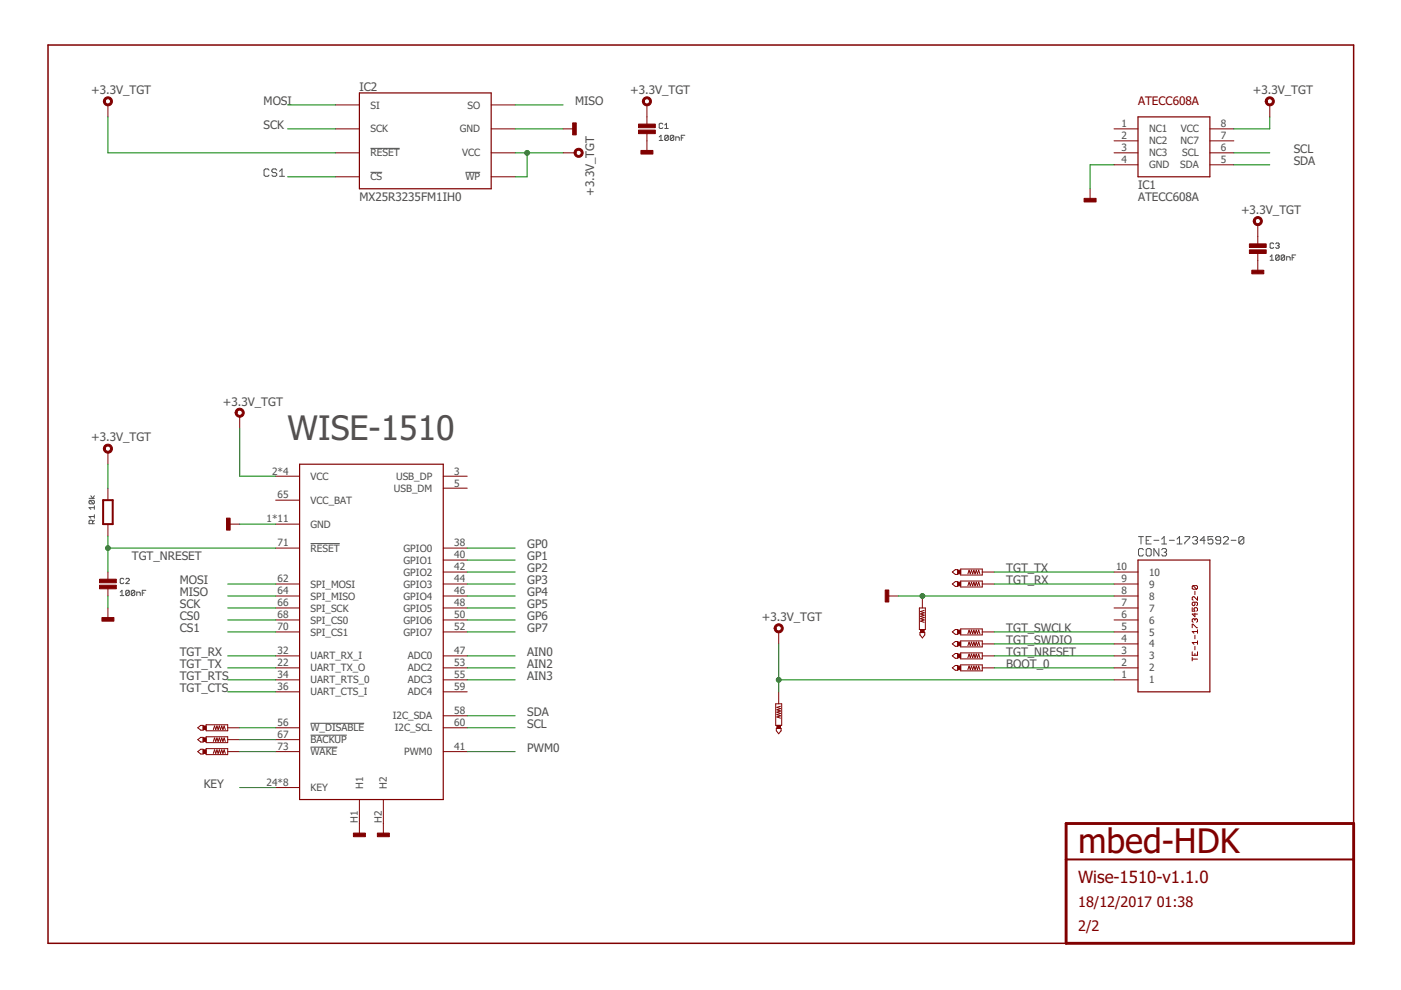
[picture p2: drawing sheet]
<svg xmlns="http://www.w3.org/2000/svg" width="297mm" height="210mm" viewBox="0 0 297 210" stroke-linecap="round" stroke-linejoin="round" font-family="sans-serif">
<g fill="none" stroke="#505050" stroke-width=".21">
<path d="M57 36.1l-.2-.3h-.5l-.3 .3v1l.3 .3h.5l.2-.3M58.7 36.1l-.3-.3h-.5l-.3 .3v.2l.3 .3h.5l.3 .3v.2l-.3 .3h-.5l-.3-.3M59.3 37.4h1M59.3 36.3l.5-.5v1.6M78.5 31.5h6.2M78.5 36.5h2.5M98.7 36.5h3.1M139.8 29l.3-.3v1.1M139.8 29.8h.7M140.5 26.3l-.2-.2h-.3l-.2 .2v.8l.2 .1h.3l.2-.1M140.9 27.2h.8M140.9 26.5l.4-.4v1.1"/>
<path d="M141.7 28.9v.7l-.2 .2-.6-.2M141.7 28.9l-.2-.2-.6 .2v.7M141.7 28.9l-.8 .7M142.9 28.9v.7l-.2 .2-.6-.2M142.9 28.9l-.2-.2-.6 .2v.7M142.9 28.9l-.8 .7M143.3 29.8v-.8h.5l.2 .2v.6M144.4 29.2h.4M145.2 28.7h-.8v1.1M269.3 54.4l.4-.3v1.1M269.3 55.2h.7M270 51.7l-.1-.2h-.4l-.2 .2v.8l.2 .1h.4l.1-.1"/>
<path d="M270.5 51.7l.1-.2h.4l.2 .2-.2 .4M270.8 52.1h.2M271 52.1l.2 .2-.2 .3h-.4l-.1-.1M271.2 54.3v.7l-.2 .2h-.4l-.1-.2M271.2 54.3l-.2-.2h-.4l-.1 .2v.7M271.2 54.3l-.7 .7M272.4 54.3v.7l-.2 .2h-.4l-.2-.2M272.4 54.3l-.2-.2h-.4l-.2 .2v.7M272.4 54.3l-.8 .7M272.8 55.2v-.8h.5l.2 .2v.6M274 54.6h.3M274.7 54.1h-.7v1.1"/>
<path d="M18.9 105.7h1.1M19.1 106.1h.7l.2 .2-.2 .5M19.1 106.1l-.2 .2v.3l.2 .2h.7M19.1 106.1l.7 .7M19.3 105.1l.3 .6 .4-.6M19.6 111v-.5l-.1-.2h-.4l-.2 .2v.5h1.1M20 107.6h-1.1l.4 .4M20 107.3v.7M20 109.1v.8M20 110.3l-.4 .4M20 109.5h-1.1l.4 .4M65.8 115.3h6.2"/>
<path d="M241.4 113.8h1M241.9 113.8v1.5M242.4 116.6l-.2-.3h-.6l-.2 .3v1l.2 .3h.6l.2-.3M243 116.6l.3-.3h.5l.3 .3v1l-.3 .3h-.5l-.3-.3zM243 114.6h.5M244.1 113.8h-1.1v1.5h1.1M244.6 114.6h1.1M245.7 116.3v1.6l-1.1-1.6v1.6M246.3 116.6l.2-.3h.6l.2 .3v.2l-.2 .3M246.3 115.3h1M246.3 114.3l.5-.5v1.5M246.8 117.1h.3"/>
<path d="M247.1 117.1l.2 .2v.3l-.2 .3h-.6l-.2-.3M247.9 114.6h1.1M249.6 115.3h1M249.6 114.3l.5-.5v1.5M251.2 113.8h1v.2l-1 1.1v.2M252.8 114l.3-.2h.5l.3 .2v.3l-.3 .3M253.4 114.6h.2M253.6 114.6l.3 .2v.3l-.3 .2h-.5l-.3-.2M255.5 114.6h-1l.8-.8v1.5M257.2 113.8h-1.1v.8l.8-.3 .3 .3v.5l-.3 .2h-.5l-.3-.2M258.8 114.6h-.8l-.3-.3v-.3l.3-.2h.5l.3 .2v1.1l-.3 .2h-.5l-.3-.2M259.4 114l.3-.2h.5l.2 .2v.3l-1 1h1"/>
<path d="M261 114.6h1.1M263.7 114l-.3-.2h-.5l-.2 .2v1.1M263.7 114v1.1l-.3 .2h-.5l-.2-.2M263.7 114l-1 1.1M25.5 125.5l.4-.3v1.1M25.5 126.3h.7M26.2 122.8l-.1-.2h-.4l-.2 .2v.7l.2 .2h.4l.1-.2M26.7 122.8l.2-.2h.3l.2 .2v.2l-.7 .7h.7M27.4 125.3v.8l-.2 .2h-.3l-.2-.2M27.4 125.3l-.2-.1h-.3l-.2 .1v.8M27.4 125.3l-.7 .8M28.6 125.3v.8l-.2 .2h-.4l-.2-.2"/>
<path d="M28.6 125.3l-.2-.1h-.4l-.2 .1v.8M28.6 125.3l-.8 .8M29 126.3v-.8h.6l.1 .2v.6M30.2 125.7h.3M30.9 125.2h-.7v1.1M65.8 153.4h11.4M65.8 155.9h7.7M65.8 158.4h5.7"/>
</g>
<path d="M287 174.6v-165.1h-276.8v190.5h215.8" fill="none" stroke="#800000" stroke-width=".32"/>
<path d="M226 174.6h61v25.4h-61z" fill="none" stroke="#800000" stroke-width=".61"/>
<path d="M21.9 106h2v5.1h-2zM226 182.2h61" fill="none" stroke="#800000" stroke-width=".42"/>
<g fill="none" stroke="#800000" stroke-width=".21">
<path d="M22.9 22.2v2.6M71.1 27.3h5.1M71.1 32.4h5.1M71.1 22.2h5.1M71.1 37.5h5.1M104.1 27.3h5.1M104.1 32.4h5.1M104.1 22.2h5.1M104.1 37.5h5.1M119.4 27.3h2.5M119.4 32.4h2.5M137.2 22.2v4.1"/>
<path d="M137.2 28.3v4.1M236.2 27.3h5.1M236.2 34.9h5.1M236.2 32.4h5.1M236.2 29.9h5.1M256.5 27.3h5.1M256.5 34.9h5.1M256.5 32.4h5.1M256.5 29.9h5.1M269.2 22.2v2.6M231.1 40v2.6M266.7 47.6v4.1"/>
<path d="M266.7 53.7v4.1M22.9 95.9v2.5M50.8 88.3v2.5M22.9 103.5v2.5M22.9 111.1v2.6M48.3 111.1h2.5M58.4 101h5.1M58.4 111.1h5.1M58.4 106h5.1M58.4 116.2h5.1M94 101h5.1M94 103.5h5.1"/>
<path d="M94 116.2h5.1M94 118.7h5.1M22.9 121.3v1.5M22.9 124.8v1.6M22.9 128.9v2.5M58.4 139.1h5.1M58.4 123.8h5.1M58.4 126.4h5.1M58.4 128.9h5.1M58.4 131.4h5.1M58.4 134h5.1M94 139.1h5.1"/>
<path d="M94 121.3h5.1M94 123.8h5.1M94 126.4h5.1M94 128.9h5.1M94 131.4h5.1M94 134h5.1M165.1 134v2.5M187.9 126.4h2.6M194.9 128.9h1.3v4.6h-1.3zM195.1 134.1h1v.5l-.5 .7-.5-.7zM195.6 126.4v2.5M195.9 129.4l-.7 .3 .7 .2-.7 .3 .7 .2-.7 .3 .7 .2-.7 .3 .7 .2-.7 .3 .7 .3"/>
<path d="M201.9 121.3l.6-.5h.6v1h-.6zM201.9 123.8l.6-.5h.6v1h-.6zM201.9 134l.6-.5h.6v1h-.6zM201.9 136.5l.6-.5h.6v1h-.6zM201.9 139.1l.6-.5h.6v1h-.6zM203.7 138.4h4.6v1.3h-4.6zM203.7 120.6h4.6v1.3h-4.6zM203.7 123.2h4.6v1.3h-4.6zM203.7 133.3h4.6v1.3h-4.6zM203.7 135.9h4.6v1.3h-4.6zM205.2 134.4l.3-.8 .2 .8 .3-.8 .2 .8 .3-.8 .2 .8 .3-.8 .2 .8 .3-.8 .3 .8M205.2 136.9l.3-.8 .2 .8 .3-.8 .2 .8 .3-.8 .2 .8 .3-.8 .2 .8 .3-.8 .3 .8"/>
<path d="M205.2 139.4l.3-.7 .2 .7 .3-.7 .2 .7 .3-.7 .2 .7 .3-.7 .2 .7 .3-.7 .3 .7M205.2 124.2l.3-.8 .2 .8 .3-.8 .2 .8 .3-.8 .2 .8 .3-.8 .2 .8 .3-.8 .3 .8M205.2 121.7l.3-.8 .2 .8 .3-.8 .2 .8 .3-.8 .2 .8 .3-.8 .2 .8 .3-.8 .3 .8M208.3 139.1h2.5M208.3 121.3h2.5M208.3 123.8h2.5M208.3 134h2.5M208.3 136.5h2.5M236.2 139.1h5.1M236.2 121.3h5.1M236.2 123.8h5.1M236.2 126.4h5.1"/>
<path d="M236.2 128.9h5.1M236.2 131.4h5.1M236.2 134h5.1M236.2 136.5h5.1M252.8 139.7h1.1M252.8 128.8v.8h.5l-.1-.4 .1-.4h.4l.2 .2v.4l-.2 .2M252.8 133.1v-.7l1.1 .7M252.8 138.2v.7h1.1v-.7M252.8 139.4v.7M253 124.2l-.2 .2v.3l.2 .2h.7M253 124.2h.7l.2 .2v.3l-.2 .2M253 124.2l.7 .7"/>
<path d="M253.3 127.7v.5l-.1 .2-.4-.2v-.3l.2-.2h.7l.2 .2v.3l-.2 .2M253.3 131.4l-.1-.2-.4 .2v.3l.2 .2M253.3 131.4l.2-.2 .4 .2v.3l-.2 .2M253.3 125.3v.8M253.3 130v.8l-.5-.6h1.1M253.3 131.4v.2M253.3 134.7v.7M253.3 137v.8M253.3 138.6v.3M253.9 126.5v.8l-.7-.8-.4 .2v.4l.2 .2M253.9 133.5v.8M253.9 135.9v.7"/>
<path d="M253.9 136.2h-1.1l.4 .4M253.9 133.9h-1.1l.4 .4M41.9 154.3l.7-.5h.5v1h-.5zM41.9 156.8l.7-.5h.5v1h-.5zM41.9 159.4l.7-.5h.5v1h-.5zM43.7 153.7h4.6v1.2h-4.6zM43.7 156.2h4.6v1.3h-4.6zM43.7 158.7h4.6v1.3h-4.6zM45.2 154.7l.3-.8 .2 .8 .3-.8 .2 .8 .3-.8 .3 .8 .2-.8 .3 .8 .2-.8 .3 .8M45.2 157.2l.3-.7 .2 .7 .3-.7 .2 .7 .3-.7 .3 .7 .2-.7 .3 .7 .2-.7 .3 .7M45.2 159.7l.3-.7 .2 .7 .3-.7 .2 .7 .3-.7 .3 .7 .2-.7 .3 .7 .2-.7 .3 .7M48.3 154.3h2.5"/>
<path d="M48.3 156.8h2.5M48.3 159.4h2.5M58.4 141.6h5.1M58.4 144.1h5.1M58.4 146.7h5.1M58.4 154.3h5.1M58.4 156.8h5.1M58.4 159.4h5.1M94 141.6h5.1M94 144.1h5.1M94 146.7h5.1M94 151.8h5.1"/>
<path d="M94 154.3h5.1M94 159.4h5.1M164.5 149.2h1.2v4.6h-1.2zM164.6 154.4h1v.5l-.5 .7-.5-.7zM165.1 146.7v2.5M165.5 149.7l-.8 .3 .8 .2-.8 .3 .8 .2-.8 .3 .8 .3-.8 .2 .8 .3-.8 .2 .8 .3M201.9 141.6l.6-.5h.6v1h-.6zM203.7 141h4.6v1.2h-4.6zM205.2 142l.3-.8 .2 .8 .3-.8 .2 .8 .3-.8 .2 .8 .3-.8 .2 .8 .3-.8 .3 .8M208.3 141.6h2.5M236.2 141.6h5.1M236.2 144.1h5.1"/>
<path d="M58.4 167h5.1M76.2 169.5v7.6M81.3 169.5v7.6"/>
</g>
<path d="M76.2 19.7h27.9v20.3h-27.9zM241.3 24.8h15.2v12.7h-15.2zM63.5 98.4h30.5v71.1h-30.5zM241.3 118.7h15.2v28h-15.2z" fill="none" stroke="#800000" stroke-width=".25"/>
<g fill="#800000" stroke="#800000" stroke-width=".21">
<path d="M50.1 86.9a.97 .97 0 0 1 1.5 .1 .97 .97 0 0 1-.5 1.4 .97 .97 0 0 1-1.3-.9h.4a.56 .56 0 0 1 .8-.5 .56 .56 0 0 1 .2 .9 .56 .56 0 0 1-.9-.2l-.1-.2h-.4z" fill-rule="evenodd"/>
<path d="M268.5 20.9a.97 .97 0 0 1 1.5 .1 .97 .97 0 0 1-.5 1.4 .97 .97 0 0 1-1.3-.9h.4a.56 .56 0 0 1 .8-.6 .56 .56 0 0 1 .2 1 .56 .56 0 0 1-.9-.2l-.1-.2h-.4z" fill-rule="evenodd"/>
<path d="M265.9 46.3a.97 .97 0 0 1 1.6 .1 .97 .97 0 0 1-.5 1.4 .97 .97 0 0 1-1.3-.9h.4a.56 .56 0 0 1 .8-.6 .56 .56 0 0 1 .2 .9 .56 .56 0 0 1-1-.1v-.2h-.4z" fill-rule="evenodd"/>
<path d="M121.9 31.8a.97 .97 0 0 1 1.6 .1 .97 .97 0 0 1-.5 1.4 .97 .97 0 0 1-1.3-.9h.4a.56 .56 0 0 1 .8-.5 .56 .56 0 0 1 .1 .9 .56 .56 0 0 1-.8-.2l-.1-.2h-.4z" fill-rule="evenodd"/>
<path d="M22.1 20.9a.97 .97 0 0 1 1.6 .1 .97 .97 0 0 1-.5 1.4 .97 .97 0 0 1-1.3-.9h.4a.56 .56 0 0 1 .8-.6 .56 .56 0 0 1 .2 1 .56 .56 0 0 1-.9-.2l-.1-.2h-.4z" fill-rule="evenodd"/>
<path d="M136.4 20.9a.97 .97 0 0 1 1.6 .1 .97 .97 0 0 1-.6 1.4 .97 .97 0 0 1-1.2-.9h.4a.56 .56 0 0 1 .8-.5 .56 .56 0 0 1 .1 .9 .56 .56 0 0 1-.9-.2v-.2h-.4z" fill-rule="evenodd"/>
<path d="M164.3 132.6a.97 .97 0 0 1 1.6 .1 .97 .97 0 0 1-.5 1.5 .97 .97 0 0 1-1.3-1h.4a.56 .56 0 0 1 .8-.6 .56 .56 0 0 1 .2 1 .56 .56 0 0 1-.9-.2l-.1-.2h-.4z" fill-rule="evenodd"/>
<path d="M22.1 94.5a.97 .97 0 0 1 1.6 .1 .97 .97 0 0 1-.5 1.5 .97 .97 0 0 1-1.3-1h.4a.56 .56 0 0 1 .8-.5 .56 .56 0 0 1 .2 .9 .56 .56 0 0 1-.9-.2l-.1-.2h-.4z" fill-rule="evenodd"/>
</g>
<g fill="#800000" stroke="#800000" stroke-width=".21">
<path d="M48 109.9h.8v2.5h-.8z"/>
<path d="M229.8 42.1h2.6v.7h-2.6z"/>
<path d="M264.9 51.7h3.6v.8h-3.6z"/>
<path d="M264.9 53h3.6v.7h-3.6z"/>
<path d="M265.4 57.3h2.5v.8h-2.5z"/>
<path d="M121.4 26.1h.8v2.5h-.8z"/>
<path d="M135.4 26.3h3.5v.8h-3.5z"/>
<path d="M135.4 27.6h3.5v.7h-3.5z"/>
<path d="M135.9 31.9h2.5v.8h-2.5z"/>
<path d="M187.7 125.1h.7v2.5h-.7z"/>
<path d="M203.1 133.6h.6v.8h-.6z"/>
<path d="M203.1 136.1h.6v.8h-.6z"/>
<path d="M203.1 138.7h.6v.7h-.6z"/>
<path d="M203.1 123.4h.6v.8h-.6z"/>
<path d="M203.1 120.9h.6v.8h-.6z"/>
<path d="M203.1 141.2h.6v.8h-.6z"/>
<path d="M43.1 153.9h.6v.8h-.6z"/>
<path d="M43.1 156.4h.6v.8h-.6z"/>
<path d="M43.1 159h.6v.7h-.6z"/>
<path d="M164.7 153.8h.8v.6h-.8z"/>
<path d="M74.9 176.6h2.6v.8h-2.6z"/>
<path d="M80 176.6h2.5v.8h-2.5z"/>
<path d="M195.2 133.5h.7v.6h-.7z"/>
<path d="M21.1 122.8h3.6v.8h-3.6z"/>
<path d="M21.1 124.1h3.6v.7h-3.6z"/>
<path d="M21.6 130.9h2.6v.8h-2.6z"/>
</g>
<g fill="none" stroke="#008000" stroke-width=".21">
<path d="M22.9 24.8v7.6h48.2M61 27.3h10.1M61 37.5h10.1M61 22.2h10.1M109.2 27.3h10.2M109.2 32.4h10.2M109.2 22.2h10.2M111.8 32.4v5.1h-2.6M236.2 34.9h-5.1v5.1M261.6 32.4h7.6M261.6 34.9h7.6M269.2 24.8v2.5h-7.6"/>
<path d="M22.9 98.4v5.1M50.8 90.8v10.2h7.6M22.9 113.7v7.6M22.9 116.2h35.5M50.8 111.1h7.6M99.1 116.2h10.1M99.1 118.7h10.1M22.9 126.4v2.5M48.3 126.4h10.1M48.3 123.8h10.1M48.3 131.4h10.1M48.3 128.9h10.1"/>
<path d="M48.3 134h10.1M48.3 139.1h10.1M99.1 126.4h10.1M99.1 123.8h10.1M99.1 131.4h10.1M99.1 128.9h10.1M99.1 134h10.1M99.1 139.1h10.1M99.1 121.3h10.1M165.1 136.5v10.2M190.5 126.4h45.7M210.8 123.8h25.4"/>
<path d="M210.8 134h25.4M210.8 139.1h25.4M210.8 121.3h25.4M210.8 136.5h25.4M48.3 144.1h10.1M48.3 141.6h10.1M48.3 146.7h10.1M50.8 159.4h7.6M50.8 154.3h7.6M50.8 156.8h7.6M99.1 144.1h10.1M99.1 159.4h10.1"/>
<path d="M99.1 154.3h10.1M99.1 151.8h10.1M99.1 141.6h10.1M165.1 144.1h71.1M210.8 141.6h25.4M50.8 167h7.6"/>
</g>
<g fill="#008000" stroke="#008000" stroke-width=".21">
<circle cx="111.8" cy="32.4" r=".51"/>
<circle cx="165.1" cy="144.1" r=".51"/>
<circle cx="195.6" cy="126.4" r=".51"/>
<circle cx="22.9" cy="116.2" r=".51"/>
</g>
<text font-size="7.2" fill="#505050" x="61" y="93.3">WISE-1510</text>
<text font-size="7.2" fill="#800000" x="228.6" y="181">mbed-HDK</text>
<text font-size="3.6" fill="#800000" x="228.6" y="187.3">Wise-1510-v1.1.0</text>
<g font-size="3.1" fill="#800000">
<text x="228.6" y="192.4">18/12/2017</text>
<text x="228.6" y="197.5">2/2</text>
<text x="245.2" y="192.4">01:38</text>
</g>
<g font-size="2.5" fill="#505050">
<text x="19.3" y="20">+3.3V_TGT</text>
<text x="55.9" y="22.2">MOSI</text>
<text x="76.2" y="19.2">IC2</text>
<text x="121.9" y="22.2">MISO</text>
<text x="133.6" y="20">+3.3V_TGT</text>
<text x="265.7" y="20">+3.3V_TGT</text>
<text x="55.9" y="27.3">SCK</text>
<text x="274.3" y="32.4">SCL</text>
<text x="274.3" y="34.9">SDA</text>
<text x="126" y="41.6" transform="rotate(-90 126 41.6)">+3.3V_TGT</text>
<text x="241.3" y="40">IC1</text>
<text x="76.2" y="42.6">MX25R3235FM1IH0</text>
<text x="241.3" y="42.6">ATECC608A</text>
<text x="263.1" y="45.4">+3.3V_TGT</text>
<text x="47.3" y="86">+3.3V_TGT</text>
<text x="19.3" y="93.6">+3.3V_TGT</text>
<text x="28" y="118.7">TGT_NRESET</text>
<text x="111.8" y="116.2">GP0</text>
<text x="111.8" y="118.7">GP1</text>
<text x="38.1" y="123.8">MOSI</text>
<text x="111.8" y="121.3">GP2</text>
<text x="111.8" y="123.8">GP3</text>
<text x="213.3" y="123.8">TGT_RX</text>
<text x="213.3" y="121.3">TGT_TX</text>
<text x="38.1" y="131.4">CS0</text>
<text x="38.1" y="128.9">SCK</text>
<text x="38.1" y="126.4">MISO</text>
<text x="111.8" y="126.4">GP4</text>
<text x="111.8" y="128.9">GP5</text>
<text x="111.8" y="131.4">GP6</text>
<text x="161.5" y="131.7">+3.3V_TGT</text>
<text x="38.1" y="134">CS1</text>
<text x="111.8" y="134">GP7</text>
<text x="213.3" y="134">TGT_SWCLK</text>
<text x="213.3" y="136.5">TGT_SWDIO</text>
<text x="38.1" y="139.1">TGT_RX</text>
<text x="38.1" y="141.6">TGT_TX</text>
<text x="111.8" y="139.1">AIN0</text>
<text x="111.8" y="141.6">AIN2</text>
<text x="213.3" y="139.1">TGT_NRESET</text>
<text x="213.3" y="141.6">BOOT_0</text>
<text x="38.1" y="144.1">TGT_RTS</text>
<text x="38.1" y="146.7">TGT_CTS</text>
<text x="111.8" y="144.1">AIN3</text>
<text x="111.8" y="154.3">SCL</text>
<text x="111.8" y="151.8">SDA</text>
<text x="111.8" y="159.4">PWM0</text>
<text x="43.2" y="167">KEY</text>
</g>
<text font-size="2.5" fill="#800000" x="241.3" y="22.2">ATECC608A</text>
<g font-size="2.1" fill="#505050">
<text x="78.5" y="23">SI</text>
<text x="99.1" y="23">SO</text>
<text x="78.5" y="28.1">SCK</text>
<text x="97.5" y="28.1">GND</text>
<text x="237.8" y="27">1</text>
<text x="237.8" y="29.5">2</text>
<text x="243.6" y="28.1">NC1</text>
<text x="250.3" y="28.1">VCC</text>
<text x="258.9" y="27">8</text>
<text x="258.9" y="29.5">7</text>
<text x="78.5" y="33.2">RESET</text>
<text x="98" y="33.2">VCC</text>
<text x="237.8" y="34.6">4</text>
<text x="237.8" y="32">3</text>
<text x="243.6" y="35.7">GND</text>
<text x="243.6" y="30.6">NC2</text>
<text x="243.6" y="33.2">NC3</text>
<text x="250.2" y="35.7">SDA</text>
<text x="250.3" y="30.6">NC7</text>
<text x="250.6" y="33.2">SCL</text>
<text x="258.9" y="32">6</text>
<text x="258.9" y="34.6">5</text>
<text x="78.5" y="38.2">CS</text>
<text x="98.7" y="38.2">WP</text>
<text x="57.7" y="100.6">2*4</text>
<text x="65.8" y="101.7">VCC</text>
<text x="84" y="101.7">USB_DP</text>
<text x="96.3" y="100.6">3</text>
<text x="58.8" y="105.7">65</text>
<text x="65.8" y="106.8">VCC_BAT</text>
<text x="83.5" y="104.3">USB_DM</text>
<text x="96.3" y="103.2">5</text>
<text x="56.5" y="110.8">1*11</text>
<text x="65.8" y="111.9">GND</text>
<text x="58.8" y="115.8">71</text>
<text x="65.8" y="117">RESET</text>
<text x="85.6" y="117">GPIO0</text>
<text x="85.6" y="119.5">GPIO1</text>
<text x="96.3" y="115.8">38</text>
<text x="96.3" y="118.4">40</text>
<text x="58.8" y="123.5">62</text>
<text x="65.8" y="124.6">SPI_MOSI</text>
<text x="85.6" y="122">GPIO2</text>
<text x="85.6" y="124.6">GPIO3</text>
<text x="96.3" y="120.9">42</text>
<text x="96.3" y="123.5">44</text>
<text x="236.6" y="120.9">10</text>
<text x="237.8" y="123.5">9</text>
<text x="243.6" y="124.6">9</text>
<text x="243.6" y="122">10</text>
<text x="58.8" y="126">64</text>
<text x="58.8" y="128.5">66</text>
<text x="58.8" y="131.1">68</text>
<text x="65.8" y="127.1">SPI_MISO</text>
<text x="65.8" y="129.7">SPI_SCK</text>
<text x="85.6" y="127.1">GPIO4</text>
<text x="85.6" y="129.7">GPIO5</text>
<text x="96.3" y="126">46</text>
<text x="96.3" y="128.5">48</text>
<text x="96.3" y="131.1">50</text>
<text x="237.8" y="131.1">6</text>
<text x="237.8" y="128.5">7</text>
<text x="237.8" y="126">8</text>
<text x="243.6" y="129.7">7</text>
<text x="243.6" y="127.1">8</text>
<text x="58.8" y="133.6">70</text>
<text x="65.8" y="132.2">SPI_CS0</text>
<text x="65.8" y="134.7">SPI_CS1</text>
<text x="85.6" y="132.2">GPIO6</text>
<text x="85.6" y="134.7">GPIO7</text>
<text x="96.3" y="133.6">52</text>
<text x="237.8" y="136.2">4</text>
<text x="237.8" y="133.6">5</text>
<text x="243.6" y="137.3">4</text>
<text x="243.6" y="134.7">5</text>
<text x="243.6" y="132.2">6</text>
<text x="58.8" y="138.7">32</text>
<text x="58.8" y="141.2">22</text>
<text x="58.8" y="143.8">34</text>
<text x="65.8" y="139.8">UART_RX_I</text>
<text x="65.8" y="142.4">UART_TX_O</text>
<text x="86.4" y="139.8">ADC0</text>
<text x="86.4" y="142.4">ADC2</text>
<text x="96.3" y="138.7">47</text>
<text x="96.3" y="141.2">53</text>
<text x="96.3" y="143.8">55</text>
<text x="237.8" y="143.8">1</text>
<text x="237.8" y="141.2">2</text>
<text x="237.8" y="138.7">3</text>
<text x="243.6" y="142.4">2</text>
<text x="243.6" y="139.8">3</text>
<text x="58.8" y="146.3">36</text>
<text x="65.8" y="144.9">UART_RTS_0</text>
<text x="65.8" y="147.4">UART_CTS_I</text>
<text x="86.4" y="144.9">ADC3</text>
<text x="86.4" y="147.4">ADC4</text>
<text x="96.3" y="146.3">59</text>
<text x="243.6" y="144.9">1</text>
<text x="58.8" y="153.9">56</text>
<text x="65.8" y="155.1">W_DISABLE</text>
<text x="83.3" y="152.5">I2C_SDA</text>
<text x="83.7" y="155.1">I2C_SCL</text>
<text x="96.3" y="151.4">58</text>
<text x="96.3" y="153.9">60</text>
<text x="58.8" y="156.5">67</text>
<text x="58.8" y="159">73</text>
<text x="65.8" y="157.6">BACKUP</text>
<text x="65.8" y="160.1">WAKE</text>
<text x="85.7" y="160.1">PWM0</text>
<text x="96.3" y="159">41</text>
<text x="56.5" y="166.6">24*8</text>
<text x="65.8" y="167.8">KEY</text>
<text x="77" y="167.2" transform="rotate(-90 77 167.2)">H1</text>
<text x="82.1" y="167.2" transform="rotate(-90 82.1 167.2)">H2</text>
<text x="75.9" y="174.5" transform="rotate(-90 75.9 174.5)">H1</text>
<text x="80.9" y="174.5" transform="rotate(-90 80.9 174.5)">H2</text>
</g>
</svg>
